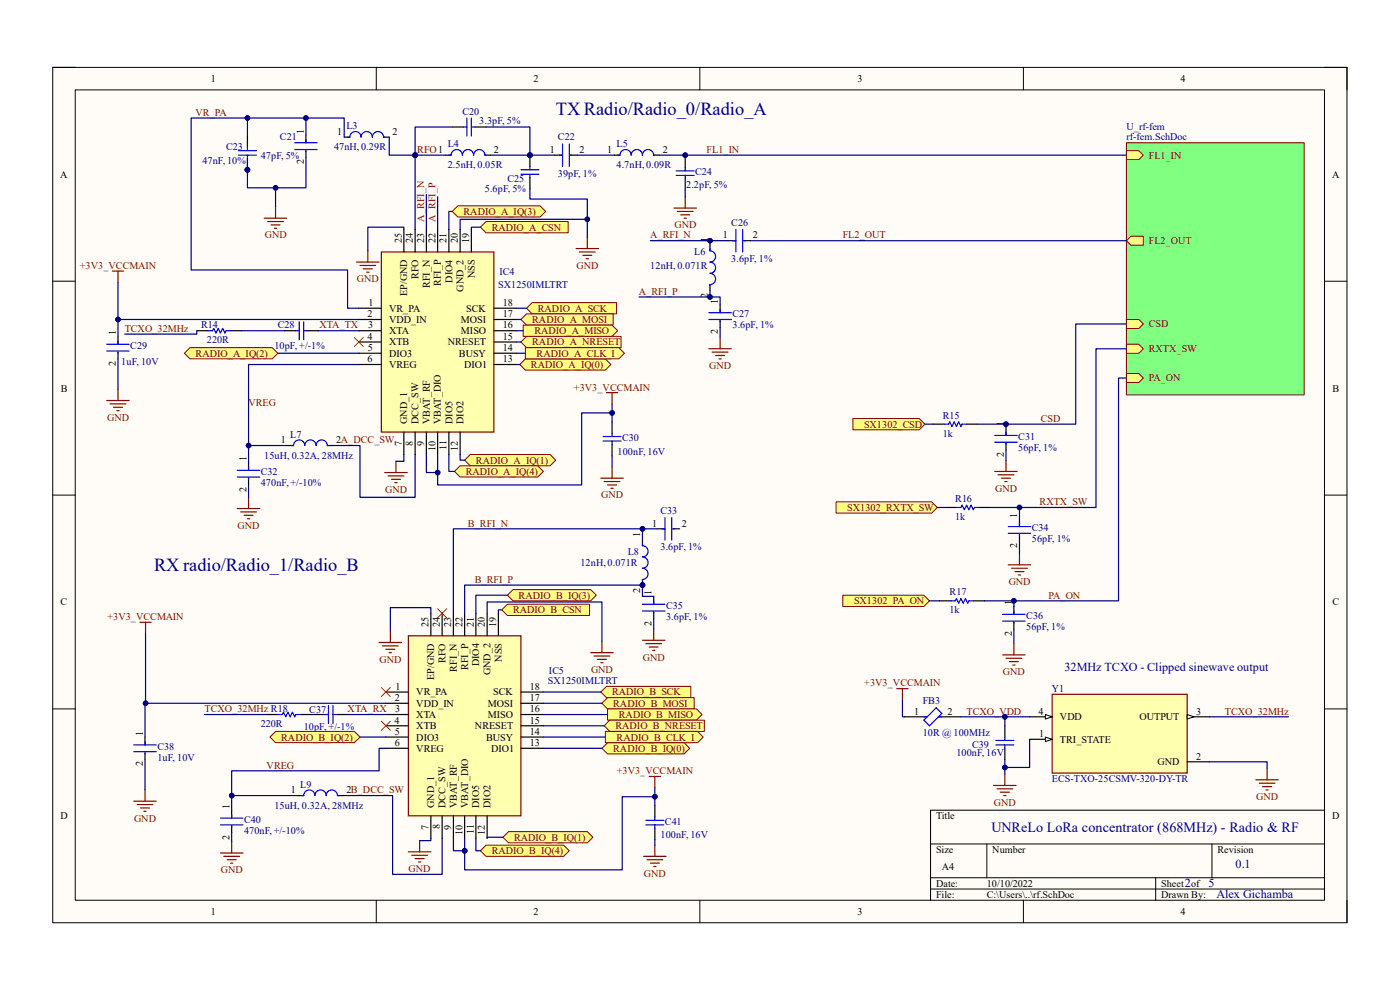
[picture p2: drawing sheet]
<svg xmlns="http://www.w3.org/2000/svg" width="297mm" height="210mm" viewBox="0 0 297 210" stroke-linecap="round" stroke-linejoin="round" font-family="sans-serif">
<path d="M11.2 14.3h274.6v181.4h-274.6z" fill-rule="evenodd" fill="#fffcf8"/>
<path d="M11.2 14.3h274.6v181.4h-274.6z" fill="none" stroke="#000" stroke-width=".21"/>
<path d="M16 19.1h265v171.9h-265z" fill-rule="evenodd" fill="#fffcf8"/>
<g fill="none" stroke="#000" stroke-width=".21">
<path d="M11.2 14.3h4.8M16 19.1h265v171.9h-265zM79.8 14.3v4.8M148.5 14.3v4.8M217.1 14.3v4.8M281 14.3h4.8v4.8M11.2 59.7h4.8M281 59.7h4.8M11.2 105h4.8M281 105h4.8M11.2 150.4h4.8M281 150.4h4.8"/>
<path d="M197.4 179h83.6M209.4 179v7.2M257.1 179v7.2M281 171.9h-83.6v19.1M79.8 191v4.7M148.5 191v4.7M197.4 186.2h83.6M197.4 188.6h83.6M217.1 191v4.7M245.2 186.2v4.8M285.8 191v4.7"/>
</g>
<path d="M80.9 53.5h23.9v38.2h-23.9z" fill-rule="evenodd" fill="#ffffb0"/>
<path d="M80.9 53.5h23.9v38.2h-23.9z" fill="none" stroke="#800000" stroke-width=".25"/>
<g fill="none" stroke="#000" stroke-width=".25">
<path d="M85.7 48.7v4.7M88.1 48.7v4.8M90.5 48.7v4.8M92.8 48.7v4.8M95.2 48.7v4.8M97.6 48.7v4.8M100 48.7v4.8M76.1 65.4h4.8M76.1 67.8h4.8M76.1 70.2h4.8M76.1 72.5h4.8M76.1 74.9h4.8"/>
<path d="M76.1 77.3h4.8M104.8 65.4h4.8M104.8 67.8h4.8M104.8 70.2h4.8M104.8 72.5h4.8M104.8 74.9h4.8M104.8 77.3h4.8M85.7 91.7v4.7M88.1 91.7v4.7M90.5 91.7v4.7M92.8 91.7v4.7M95.2 91.7v4.7"/>
<path d="M97.6 91.7v4.7"/>
</g>
<path d="M86.6 134.9h23.9v38.2h-23.9z" fill-rule="evenodd" fill="#ffffb0"/>
<g fill="none" stroke="#800000" stroke-width=".25">
<path d="M23.8 57.5h2.4M25 57.5v2.4M75.6 55.6h4.8M76.4 56.3h3.3M77.1 57h1.9M77.8 57.7h.5M78 53.2v2.4M122.2 52.7h4.8M122.9 53.5h3.4M123.6 54.2h2M124.4 54.9h.4M124.6 50.3v2.4"/>
<path d="M22.6 85h4.8M23.4 85.7h3.3M24.1 86.4h1.9M24.8 87.1h.5M25 82.6v2.4M29.7 132h2.4M30.9 132v2.4M80.4 136.3h4.8M81.1 137h3.4M81.9 137.7h1.9M82.6 138.5h.5M82.8 133.9v2.4"/>
<path d="M86.6 134.9h23.9v38.2h-23.9zM125.3 138.5h4.8M126 139.2h3.4M126.7 139.9h2M127.7 136.1v2.4M127.5 140.6h.4M28.4 170h4.8M29.1 170.7h3.3M29.8 171.4h1.9M30.5 172.1h.5M30.8 167.6v2.4"/>
</g>
<g fill="none" stroke="#000" stroke-width=".25">
<path d="M25 71.4v1.6M25 74.7v1.4M91.4 130.1v4.8M93.8 130.1v4.8M96.2 130.1v4.8M98.6 130.1v4.8M101 130.1v4.8M103.3 130.1v4.8M105.7 130.1v4.8M30.8 156.4v1.6M30.8 159.7v1.4M81.9 146.8h4.7"/>
<path d="M81.9 149.2h4.7M81.9 151.6h4.7M81.9 154h4.7M81.9 156.4h4.7M81.9 158.7h4.7M110.5 146.8h4.8M110.5 149.2h4.8M110.5 151.6h4.8M110.5 154h4.8M110.5 156.4h4.8M110.5 158.7h4.8M91.4 173.1v4.7"/>
<path d="M93.8 173.1v4.7M96.2 173.1v4.7M98.6 173.1v4.7M101 173.1v4.7M103.3 173.1v4.7"/>
</g>
<path d="M22.6 73h4.8M22.6 74.5h4.8M25 72.3v.7M25 74.7v.2M28.4 158h4.8M28.4 159.5h4.8M30.8 157.3v.7M30.8 159.7v.2" fill="none" stroke="#00f" stroke-width=".25"/>
<path d="M223.2 147.3h28.7v16.7h-28.7z" fill-rule="evenodd" fill="#ffffb0"/>
<path d="M223.2 147.3h28.7v16.7h-28.7z" fill="none" stroke="#800000" stroke-width=".25"/>
<path d="M218.4 152.1h4.8" fill="none" stroke="#000" stroke-width=".25"/>
<path d="M221.8 151.6l1.4 .5-1.4 .4z" fill="#f8fcff"/>
<path d="M221.8 151.6l1.4 .5-1.4 .4z" fill="none" stroke="#000" stroke-width=".21"/>
<path d="M218.4 156.8h4.8" fill="none" stroke="#000" stroke-width=".25"/>
<path d="M221.8 156.4l1.4 .4-1.4 .5z" fill="#f8fcff"/>
<path d="M221.8 156.4l1.4 .4-1.4 .5z" fill="none" stroke="#000" stroke-width=".21"/>
<path d="M251.9 152.1h4.7" fill="none" stroke="#000" stroke-width=".25"/>
<path d="M251.9 151.6l1.4 .5-1.4 .4z" fill="#f8fcff"/>
<path d="M251.9 151.6l1.4 .5-1.4 .4z" fill="none" stroke="#000" stroke-width=".21"/>
<path d="M41.7 70.2h2.4M48.9 70.2h2.4M60.4 70.2h2.4M65.1 70.2h2.4M56.6 151.6h2.3M63.7 151.6h2.4M66.6 151.6h2.4M71.4 151.6h2.3M213.2 154v2.4M213.2 158.7v2.4M251.9 161.6h4.7" fill="none" stroke="#000" stroke-width=".25"/>
<path d="M190.3 146.1h2.3M191.5 146.1v2.4M210.8 166.6h4.8M211.5 167.3h3.4M212.2 168.1h1.9M212.9 168.8h.5M213.2 164.2v2.4M266.4 165.4h4.8M267.1 166.1h3.4M267.9 166.9h1.9M268.6 167.6h.4M268.8 163v2.4" fill="none" stroke="#800000" stroke-width=".25"/>
<g fill="none" stroke="#00f" stroke-width=".25">
<path d="M44.1 70.2h1l.2-.5 .5 .9 .5-.9 .5 .9 .4-.9 .5 .9 .3-.4h.9M62.8 70.2h.7M63.5 68.3v3.8M64.4 70.2h.7M64.4 68.3v3.8M58.9 151.6h1l.2-.5 .5 1 .5-1 .5 1 .4-1 .5 1 .3-.5h.9M69 151.6h.7M69.7 149.7v3.8M70.6 151.6h.8M70.6 149.7v3.8M211.3 157.1h3.8M211.3 158h3.8"/>
<path d="M213.2 156.4v.7M213.2 158v.7"/>
</g>
<path d="M75.2 71.6l1.9 1.9M77.1 71.6l-1.9 1.9M80.9 153l1.9 1.9M80.9 145.8l1.9 2M82.8 153l-1.9 1.9M82.8 145.8l-1.9 2" fill="none" stroke="#f00" stroke-width=".21"/>
<path d="M111.5 76.1h16.9l1.2 1.2-1.2 1.2h-16.9l-1.2-1.2z" fill-rule="evenodd" fill="#ffff80"/>
<path d="M111.5 76.1h16.9l1.2 1.2-1.2 1.2h-16.9l-1.2-1.2z" fill="none" stroke="#800000" stroke-width=".21"/>
<path d="M99.8 96.4h16.9l1.2 1.2-1.2 1.2h-16.9l-1.2-1.2z" fill-rule="evenodd" fill="#ffff80"/>
<path d="M99.8 96.4h16.9l1.2 1.2-1.2 1.2h-16.9l-1.2-1.2z" fill="none" stroke="#800000" stroke-width=".21"/>
<path d="M96.4 100l1.2-1.2h16.5l1.2 1.2-1.2 1.2h-16.5z" fill-rule="evenodd" fill="#ffff80"/>
<path d="M96.4 100l1.2-1.2h16.5l1.2 1.2-1.2 1.2h-16.5z" fill="none" stroke="#800000" stroke-width=".21"/>
<path d="M95.9 44.9l1.2-1.2h17.5l1.2 1.2-1.2 1.1h-17.5z" fill-rule="evenodd" fill="#ffff80"/>
<path d="M95.9 44.9l1.2-1.2h17.5l1.2 1.2-1.2 1.1h-17.5z" fill="none" stroke="#800000" stroke-width=".21"/>
<path d="M40.3 73.7h17.4l1.2 1.2-1.2 1.2h-17.4l-1.2-1.2z" fill-rule="evenodd" fill="#ffff80"/>
<path d="M40.3 73.7h17.4l1.2 1.2-1.2 1.2h-17.4l-1.2-1.2z" fill="none" stroke="#800000" stroke-width=".21"/>
<path d="M58.5 155.2h16.7l1.2 1.2-1.2 1.1h-16.7l-1.2-1.1z" fill-rule="evenodd" fill="#ffff80"/>
<path d="M58.5 155.2h16.7l1.2 1.2-1.2 1.1h-16.7l-1.2-1.1z" fill="none" stroke="#800000" stroke-width=".21"/>
<path d="M103.1 179.3h16.5l1.2 1.2-1.2 1.2h-16.5l-1.2-1.2z" fill-rule="evenodd" fill="#ffff80"/>
<path d="M103.1 179.3h16.5l1.2 1.2-1.2 1.2h-16.5l-1.2-1.2z" fill="none" stroke="#800000" stroke-width=".21"/>
<path d="M106.7 177.6l1.2-1.2h16.7l1.2 1.2-1.2 1.2h-16.7z" fill-rule="evenodd" fill="#ffff80"/>
<path d="M106.7 177.6l1.2-1.2h16.7l1.2 1.2-1.2 1.2h-16.7z" fill="none" stroke="#800000" stroke-width=".21"/>
<path d="M127.7 158.7l1.2-1.2h16.2l1.2 1.2-1.2 1.2h-16.2z" fill-rule="evenodd" fill="#ffff80"/>
<path d="M127.7 158.7l1.2-1.2h16.2l1.2 1.2-1.2 1.2h-16.2z" fill="none" stroke="#800000" stroke-width=".21"/>
<path d="M107.6 126.3l1.2-1.2h16.5l1.2 1.2-1.2 1.2h-16.5z" fill-rule="evenodd" fill="#ffff80"/>
<path d="M107.6 126.3l1.2-1.2h16.5l1.2 1.2-1.2 1.2h-16.5z" fill="none" stroke="#800000" stroke-width=".21"/>
<path d="M84 97.9v2.3M81.6 100.2h4.8M82.3 101h3.4M83.1 101.7h1.9M83.8 102.4h.4" fill="none" stroke="#800000" stroke-width=".25"/>
<path d="M111.7 65.4l1.2-1.2h17.9v2.4h-17.9z" fill-rule="evenodd" fill="#ffff80"/>
<path d="M111.7 65.4l1.2-1.2h17.9v2.4h-17.9z" fill="none" stroke="#800000" stroke-width=".21"/>
<path d="M111.7 66.6h18.4v2.4h-18.4l-1.2-1.2z" fill-rule="evenodd" fill="#ffff80"/>
<path d="M111.7 66.6h18.4v2.4h-18.4l-1.2-1.2z" fill="none" stroke="#800000" stroke-width=".21"/>
<path d="M111 69h18.9l1.1 1.2-1.1 1.2h-18.9z" fill-rule="evenodd" fill="#ffff80"/>
<path d="M111 69h18.9l1.1 1.2-1.1 1.2h-18.9z" fill="none" stroke="#800000" stroke-width=".21"/>
<path d="M110.5 72.5l1.2-1.1h20.1v2.3h-20.1z" fill-rule="evenodd" fill="#ffff80"/>
<path d="M110.5 72.5l1.2-1.1h20.1v2.3h-20.1z" fill="none" stroke="#800000" stroke-width=".21"/>
<path d="M101.9 48.2l1.2-1.2h17.4v2.4h-17.4z" fill-rule="evenodd" fill="#ffff80"/>
<path d="M101.9 48.2l1.2-1.2h17.4v2.4h-17.4z" fill="none" stroke="#800000" stroke-width=".21"/>
<path d="M52.7 98.1v1.7M61.1 94.5h1.2M69.4 94.5h1.2M52.7 101.4v1.5M49.1 171.9v1.6M49.1 175.2v1.5M63.2 168.8h1.2M71.6 168.8h1.2" fill="none" stroke="#000" stroke-width=".25"/>
<path d="M50.3 99.8h4.8M52.7 99.1v.7M61.8 94.5h.5a1.2 1.2 0 0 1 1.2-1.2 1.2 1.2 0 0 1 1.2 1.2 1.19 1.19 0 0 1 .8-1.1 1.19 1.19 0 0 1 1.3 .4l.3 .7a1.19 1.19 0 0 1 .8-1.1 1.19 1.19 0 0 1 1.3 .4l.2 .7h.3M50.3 101.2h4.8M52.7 101.4v.3M46.8 173.5h4.7M46.8 175h4.7M49.1 172.8v.7M49.1 175.2v.3M63.9 168.8h.5a1.2 1.2 0 0 1 1.2-1.2 1.2 1.2 0 0 1 1.2 1.2 1.19 1.19 0 0 1 .8-1.2 1.19 1.19 0 0 1 1.4 .5l.2 .7a1.19 1.19 0 0 1 .8-1.2 1.19 1.19 0 0 1 1.4 .5l.2 .7h.2" fill="none" stroke="#00f" stroke-width=".25"/>
<g fill="none" stroke="#800000" stroke-width=".25">
<path d="M50.3 107.9h4.8M51.1 108.6h3.3M51.8 109.3h1.9M52.5 110h.5M52.7 105.5v2.4M49.1 178.6v2.4M89 178.3v2.4M46.8 181h4.7M47.5 181.7h3.3M48.2 182.4h1.9M48.9 183.1h.5M86.6 180.7h4.8"/>
<path d="M87.4 181.4h3.3M88.1 182.1h1.9M88.8 182.9h.5"/>
</g>
<path d="M107.6 128.2h17.5v2.4h-17.5l-1.1-1.2z" fill-rule="evenodd" fill="#ffff80"/>
<path d="M107.6 128.2h17.5v2.4h-17.5l-1.1-1.2z" fill="none" stroke="#800000" stroke-width=".21"/>
<path d="M127.5 146.8l1.2-1.2h17.9v2.4h-17.9z" fill-rule="evenodd" fill="#ffff80"/>
<path d="M127.5 146.8l1.2-1.2h17.9v2.4h-17.9z" fill="none" stroke="#800000" stroke-width=".21"/>
<path d="M128.9 148h18.4v2.4h-18.4l-1.2-1.2z" fill-rule="evenodd" fill="#ffff80"/>
<path d="M128.9 148h18.4v2.4h-18.4l-1.2-1.2z" fill="none" stroke="#800000" stroke-width=".21"/>
<path d="M128.9 150.4h18.9l1.1 1.2-1.1 1.2h-18.9z" fill-rule="evenodd" fill="#ffff80"/>
<path d="M128.9 150.4h18.9l1.1 1.2-1.1 1.2h-18.9z" fill="none" stroke="#800000" stroke-width=".21"/>
<path d="M128.2 154l1.2-1.2h20v2.4h-20z" fill-rule="evenodd" fill="#ffff80"/>
<path d="M128.2 154l1.2-1.2h20v2.4h-20z" fill="none" stroke="#800000" stroke-width=".21"/>
<g fill="none" stroke="#800000" stroke-width=".25">
<path d="M56.1 46.3h4.7M56.8 47h3.3M57.5 47.7h1.9M58.2 48.4h.5M58.5 43.9v2.4M128.7 83.3h2.3M129.9 83.3v2.4M129.9 99.1v2.3M127.5 101.4h4.7M128.2 102.2h3.3M128.9 102.9h1.9M129.6 103.6h.5"/>
<path d="M137.7 164.7h2.4M138.9 164.7v2.4M138.9 179.3v2.4M136.5 181.7h4.8M137.3 182.4h3.3M138 183.1h1.9M138.7 183.8h.5"/>
</g>
<path d="M94.5 32.9h1.2M95.9 26.9h2.4M100.7 26.9h2.4M102.9 32.9h1.2M129.9 89.5v2.4M129.9 94.3v2.4M138.9 170.9v2.4M138.9 175.7v2.4" fill="none" stroke="#000" stroke-width=".25"/>
<g fill="none" stroke="#00f" stroke-width=".25">
<path d="M98.1 32.9a1.2 1.2 0 0 1 1.2-1.2 1.2 1.2 0 0 1 1.2 1.2M98.1 32.9a1.2 1.2 0 0 0-1.2-1.2 1.2 1.2 0 0 0-1.2 1.2h-.5M98.3 26.9h.7M99 25v3.9M100 25v3.9M100 26.9h.7M100.5 32.9a1.2 1.2 0 0 1 1.2-1.2 1.2 1.2 0 0 1 1.2 1.2h.2M127.9 92.6h3.9M127.9 93.6h3.9M129.9 91.9v.7M129.9 93.6v.7M137 174h3.8"/>
<path d="M137 175h3.8M138.9 173.3v.7M138.9 175v.7"/>
</g>
<path d="M92.8 129.1l2 1.9M94.8 129.1l-2 1.9" fill="none" stroke="#f00" stroke-width=".21"/>
<circle cx="112.4" cy="32.9" r=".48" fill="#000080"/>
<circle cx="112.4" cy="32.9" r=".48" fill="none" stroke="#000080" stroke-width=".21"/>
<path d="M112.4 32.9v2.4M112.4 37.7v2.4" fill="none" stroke="#000" stroke-width=".25"/>
<circle cx="112.4" cy="32.9" r=".48" fill="#000080"/>
<circle cx="112.4" cy="32.9" r=".48" fill="none" stroke="#000080" stroke-width=".21"/>
<path d="M110.5 36h3.8M110.5 37h3.8M112.4 35.3v.7M112.4 37v.7" fill="none" stroke="#00f" stroke-width=".25"/>
<path d="M143 44.1h4.8M143.7 44.9h3.3M144.4 45.6h1.9M145.1 46.3h.5M145.4 41.8v2.3" fill="none" stroke="#800000" stroke-width=".25"/>
<circle cx="136.3" cy="124.1" r=".48" fill="#000080"/>
<circle cx="136.3" cy="124.1" r=".48" fill="none" stroke="#000080" stroke-width=".21"/>
<path d="M136.3 114.6v1.2M136.3 122.9v1.2" fill="none" stroke="#000" stroke-width=".25"/>
<circle cx="136.3" cy="124.1" r=".48" fill="#000080"/>
<circle cx="136.3" cy="124.1" r=".48" fill="none" stroke="#000080" stroke-width=".21"/>
<path d="M150.6 52.7v.5a1.19 1.19 0 0 1 1.2 1.2 1.19 1.19 0 0 1-1.2 1.2 1.19 1.19 0 0 1 1.2 1.2 1.19 1.19 0 0 1-1.2 1.2 1.19 1.19 0 0 1 1.2 1.2 1.19 1.19 0 0 1-1.2 1.2v.2M136.3 115.3v.5a1.2 1.2 0 0 1 1.2 1.2 1.2 1.2 0 0 1-1.2 1.2 1.19 1.19 0 0 1 1.2 1.2 1.19 1.19 0 0 1-1.2 1.1 1.19 1.19 0 0 1 1.2 1.2 1.19 1.19 0 0 1-1.2 1.2v.3" fill="none" stroke="#00f" stroke-width=".25"/>
<path d="M150.4 74h4.8M151.1 74.7h3.3M151.8 75.4h1.9M152.5 76.1h.5M152.8 71.6v2.4M136.3 135.8h4.8M137 136.5h3.4M137.7 137.3h1.9M138.4 138h.5M138.7 133.4v2.4" fill="none" stroke="#800000" stroke-width=".25"/>
<path d="M150.6 52v1.2M150.6 60.4v1.2" fill="none" stroke="#000" stroke-width=".25"/>
<path d="M239 30.3h37.7v53.5h-37.7z" fill-rule="evenodd" fill="#80ff80"/>
<path d="M239 30.3h37.7v53.5h-37.7z" fill="none" stroke="#800000" stroke-width=".21"/>
<path d="M239 67.8h2.6l.9 .9-.9 1h-2.6z" fill-rule="evenodd" fill="#ffff80"/>
<path d="M239 67.8h2.6l.9 .9-.9 1h-2.6z" fill="none" stroke="#800000" stroke-width=".21"/>
<path d="M239 79.2h2.6l.9 1-.9 1h-2.6z" fill-rule="evenodd" fill="#ffff80"/>
<path d="M239 79.2h2.6l.9 1-.9 1h-2.6z" fill="none" stroke="#800000" stroke-width=".21"/>
<path d="M239 73h2.6l.9 1-.9 .9h-2.6z" fill-rule="evenodd" fill="#ffff80"/>
<path d="M239 73h2.6l.9 1-.9 .9h-2.6z" fill="none" stroke="#800000" stroke-width=".21"/>
<path d="M239 32h2.6l.9 .9-.9 1h-2.6z" fill-rule="evenodd" fill="#ffff80"/>
<path d="M239 32h2.6l.9 .9-.9 1h-2.6z" fill="none" stroke="#800000" stroke-width=".21"/>
<path d="M239.9 50.1h2.6v1.9h-2.6l-.9-.9z" fill-rule="evenodd" fill="#ffff80"/>
<path d="M239.9 50.1h2.6v1.9h-2.6l-.9-.9z" fill="none" stroke="#800000" stroke-width=".21"/>
<path d="M197.9 90h2.4M205.1 90h2.4M213.4 90.7v1.7M213.4 94v1.5M200.5 107.7h2.4M207.7 107.7h2.4M216.3 110v1.7M216.3 113.4v1.4M199.3 127.5h2.4M206.5 127.5h2.4M215.1 128.7v1.6M215.1 132v1.4" fill="none" stroke="#000" stroke-width=".25"/>
<g fill="none" stroke="#00f" stroke-width=".25">
<path d="M200.3 90h.9l.3-.5 .5 1 .4-1 .5 1 .5-1 .5 1 .2-.5h1M211 92.4h4.8M211 93.8h4.8M213.4 91.7v.7M213.4 94v.3M202.9 107.7h1l.2-.5 .5 .9 .5-.9 .4 .9 .5-.9 .5 .9 .2-.4h1M213.9 111.7h4.8M213.9 113.1h4.8M216.3 111v.7M216.3 113.4v.2M201.7 127.5h1l.2-.5 .5 .9 .5-.9 .4 .9 .5-.9 .5 .9 .2-.4h1M212.7 130.3h4.8"/>
<path d="M212.7 131.8h4.8M215.1 129.6v.7M215.1 132v.2"/>
</g>
<g fill="none" stroke="#800000" stroke-width=".25">
<path d="M213.4 97.6v2.4M211 100h4.8M211.8 100.7h3.3M212.5 101.4h1.9M213.2 102.2h.5M213.9 119.8h4.8M216.3 117.4v2.4M212.7 138.9h4.8M213.4 139.6h3.4M214.6 120.5h3.4M215.1 136.5v2.4M215.3 121.3h1.9"/>
<path d="M216 122h.5M214.1 140.4h1.9M214.9 141.1h.4"/>
</g>
<path d="M180.9 88.8h14.1l1.2 1.2-1.2 1.2h-14.1z" fill-rule="evenodd" fill="#ffff80"/>
<path d="M180.9 88.8h14.1l1.2 1.2-1.2 1.2h-14.1z" fill="none" stroke="#800000" stroke-width=".21"/>
<path d="M177.4 106.5h20.3l1.2 1.2-1.2 1.1h-20.3z" fill-rule="evenodd" fill="#ffff80"/>
<path d="M177.4 106.5h20.3l1.2 1.2-1.2 1.1h-20.3z" fill="none" stroke="#800000" stroke-width=".21"/>
<path d="M178.8 126.3h17.2l1.2 1.2-1.2 1.2h-17.2z" fill-rule="evenodd" fill="#ffff80"/>
<path d="M178.8 126.3h17.2l1.2 1.2-1.2 1.2h-17.2z" fill="none" stroke="#800000" stroke-width=".21"/>
<circle cx="52.5" cy="36" r=".48" fill="#000080"/>
<circle cx="52.5" cy="36" r=".48" fill="none" stroke="#000080" stroke-width=".21"/>
<path d="M52.5 28.9v2.3M52.5 33.6v2.4" fill="none" stroke="#000" stroke-width=".25"/>
<circle cx="52.5" cy="36" r=".48" fill="#000080"/>
<circle cx="52.5" cy="36" r=".48" fill="none" stroke="#000080" stroke-width=".21"/>
<g fill="none" stroke="#00f" stroke-width=".25">
<path d="M50.6 32.9h3.8M50.6 32h3.8M52.5 31.2v.8M52.5 32.9v.7M62.5 30.3h4.8M62.5 31.7h4.8M64.9 29.6v.7M64.9 32v.2M118.6 32.9h.7M119.3 30.5v4.8M120.8 30.5v4.8M121 32.9h.3"/>
<path d="M155.4 51.1h.7M156.1 48.7v4.8M157.5 48.7v4.8M157.8 51.1h.2M150.4 66.3h4.8M150.4 67.8h4.8M152.8 65.6v.7M152.8 68v.3M140.4 112.2h.7M141.1 109.8v4.8M142.5 109.8v4.8M142.7 112.2h.3"/>
<path d="M136.3 128.2h4.8M136.3 129.6h4.8M138.7 127.5v.7M138.7 129.9v.2"/>
</g>
<path d="M64.9 28.6v1.7M64.9 32v1.4M117.7 32.9h1.6M121 32.9h1.4M154.4 51.1h1.7M157.8 51.1h1.4M152.8 64.7v1.6M152.8 68v1.4M139.4 112.2h1.7M142.7 112.2h1.5M138.7 126.5v1.7M138.7 129.9v1.4" fill="none" stroke="#000" stroke-width=".25"/>
<path d="M128.4 155.2h19.6l1.2 1.2-1.2 1.1h-19.6z" fill-rule="evenodd" fill="#ffff80"/>
<path d="M128.4 155.2h19.6l1.2 1.2-1.2 1.1h-19.6z" fill="none" stroke="#800000" stroke-width=".21"/>
<path d="M111.5 73.7h19.8l1.2 1.2-1.2 1.2h-19.8z" fill-rule="evenodd" fill="#ffff80"/>
<path d="M111.5 73.7h19.8l1.2 1.2-1.2 1.2h-19.8z" fill="none" stroke="#800000" stroke-width=".21"/>
<path d="M73 29.1h1.2M81.4 29.1h1.2M145.4 33.2v2.3M145.4 37.9v2.4M191.9 152.1h4.8M199.1 152.1h4.8" fill="none" stroke="#000" stroke-width=".25"/>
<path d="M73.7 29.1h.5a1.2 1.2 0 0 1 1.2-1.2 1.2 1.2 0 0 1 1.2 1.2 1.19 1.19 0 0 1 .8-1.1 1.19 1.19 0 0 1 1.4 .4l.2 .7a1.2 1.2 0 0 1 1.2-1.2 1.2 1.2 0 0 1 1.2 1.2h.2M143.5 36.3h3.8M143.5 37.2h3.8M145.4 35.5v.8M145.4 37.2v.7M196 152.1h.7M198.6 150.1l1.2 1.2-2.6 2.7-1.2-1.2zM199.1 152.1h.7" fill="none" stroke="#00f" stroke-width=".25"/>
<path d="M97.6 48.7v-2.2h27v3.8M103.3 130.1v-2.4h24.4v8.4" fill="none" stroke="#000080" stroke-width=".25"/>
<circle cx="124.6" cy="46.5" r=".48" fill="#000080"/>
<circle cx="124.6" cy="46.5" r=".48" fill="none" stroke="#000080" stroke-width=".21"/>
<path d="M85.7 48.7v-.5h-7.7v5M25 76.1v6.5M51.3 70.2h9.1M67.5 70.2h8.6M30.9 149.2h51M43.4 151.6h13.2M66.1 151.6h.5M73.7 151.6h8.2M191.5 148.5v3.6h.4M256.6 152.1h16.7M30.8 161.1v6.5M256.6 161.6h12.2v1.4" fill="none" stroke="#000080" stroke-width=".25"/>
<circle cx="30.9" cy="149.2" r=".48" fill="#000080"/>
<circle cx="30.9" cy="149.2" r=".48" fill="none" stroke="#000080" stroke-width=".21"/>
<path d="M218.4 156.8v6h-5.2v1.4" fill="none" stroke="#000080" stroke-width=".25"/>
<circle cx="213.2" cy="162.8" r=".48" fill="#000080"/>
<circle cx="213.2" cy="162.8" r=".48" fill="none" stroke="#000080" stroke-width=".21"/>
<path d="M213.2 161.1v1.7" fill="none" stroke="#000080" stroke-width=".25"/>
<circle cx="213.2" cy="162.8" r=".48" fill="#000080"/>
<circle cx="213.2" cy="162.8" r=".48" fill="none" stroke="#000080" stroke-width=".21"/>
<g fill="none" stroke="#000080" stroke-width=".25">
<path d="M95.9 44.9h-.7v3.8M101.9 48.2h-1.9v.5M58.9 74.9h17.2M109.6 65.4h2.1M109.6 67.8h.9M109.6 70.2h1.4M109.6 72.5h.9M109.6 74.9h1.9M109.6 77.3h.7M61.1 94.5h-8.4v3.6M85.7 96.4v1.5h-1.7M95.2 96.4v3.6h1.2"/>
<path d="M97.6 96.4v1.2h1M91.4 130.1v-1.2h-8.6v5M107.6 126.3h-6.6v3.8M115.3 158.7h12.4M101 177.8v2.7h.9M106.7 177.6h-3.4v.2"/>
</g>
<circle cx="52.7" cy="94.5" r=".48" fill="#000080"/>
<circle cx="52.7" cy="94.5" r=".48" fill="none" stroke="#000080" stroke-width=".21"/>
<path d="M63.2 168.8h-14.1v3.1" fill="none" stroke="#000080" stroke-width=".25"/>
<circle cx="49.1" cy="168.8" r=".48" fill="#000080"/>
<circle cx="49.1" cy="168.8" r=".48" fill="none" stroke="#000080" stroke-width=".21"/>
<path d="M106.5 129.4h-.8v.7M115.3 146.8h12.2M115.3 149.2h12.4M115.3 151.6h13.6M115.3 154h12.9M115.3 156.4h13.1M49.1 176.7v1.9M72.8 168.8h10.5v16.7h10.5v-7.7M91.4 177.8v.5h-2.4M98.6 177.8v2.7M138.9 178.1v1.2" fill="none" stroke="#000080" stroke-width=".25"/>
<circle cx="98.6" cy="180.5" r=".48" fill="#000080"/>
<circle cx="98.6" cy="180.5" r=".48" fill="none" stroke="#000080" stroke-width=".21"/>
<path d="M96.2 177.8v2.7h2.4" fill="none" stroke="#000080" stroke-width=".25"/>
<circle cx="98.6" cy="180.5" r=".48" fill="#000080"/>
<circle cx="98.6" cy="180.5" r=".48" fill="none" stroke="#000080" stroke-width=".21"/>
<path d="M129.9 96.7v2.4M138.9 169h-6.9v15.5h-33.4v-4" fill="none" stroke="#000080" stroke-width=".25"/>
<circle cx="98.6" cy="180.5" r=".48" fill="#000080"/>
<circle cx="98.6" cy="180.5" r=".48" fill="none" stroke="#000080" stroke-width=".21"/>
<circle cx="138.9" cy="169" r=".48" fill="#000080"/>
<circle cx="138.9" cy="169" r=".48" fill="none" stroke="#000080" stroke-width=".21"/>
<path d="M90.5 96.4v3.8h2.3v-3.8" fill="none" stroke="#000080" stroke-width=".25"/>
<circle cx="92.8" cy="100.2" r=".48" fill="#000080"/>
<circle cx="92.8" cy="100.2" r=".48" fill="none" stroke="#000080" stroke-width=".21"/>
<path d="M129.9 87.6h-6.5v15.3h-30.6v-2.7" fill="none" stroke="#000080" stroke-width=".25"/>
<circle cx="92.8" cy="100.2" r=".48" fill="#000080"/>
<circle cx="92.8" cy="100.2" r=".48" fill="none" stroke="#000080" stroke-width=".21"/>
<circle cx="129.8" cy="87.6" r=".48" fill="#000080"/>
<circle cx="129.8" cy="87.6" r=".48" fill="none" stroke="#000080" stroke-width=".21"/>
<path d="M76.1 77.3h-23.4v17.2" fill="none" stroke="#000080" stroke-width=".25"/>
<circle cx="52.7" cy="94.5" r=".48" fill="#000080"/>
<circle cx="52.7" cy="94.5" r=".48" fill="none" stroke="#000080" stroke-width=".21"/>
<path d="M81.9 158.7h-1.5v4.8h-31.3v5.3" fill="none" stroke="#000080" stroke-width=".25"/>
<circle cx="49.1" cy="168.8" r=".48" fill="#000080"/>
<circle cx="49.1" cy="168.8" r=".48" fill="none" stroke="#000080" stroke-width=".21"/>
<path d="M129.9 85.7v3.8" fill="none" stroke="#000080" stroke-width=".25"/>
<circle cx="129.8" cy="87.6" r=".48" fill="#000080"/>
<circle cx="129.8" cy="87.6" r=".48" fill="none" stroke="#000080" stroke-width=".21"/>
<path d="M30.9 134.4l-.1 22" fill="none" stroke="#000080" stroke-width=".25"/>
<circle cx="30.9" cy="149.2" r=".48" fill="#000080"/>
<circle cx="30.9" cy="149.2" r=".48" fill="none" stroke="#000080" stroke-width=".21"/>
<path d="M138.9 167.1v3.8" fill="none" stroke="#000080" stroke-width=".25"/>
<circle cx="138.9" cy="169" r=".48" fill="#000080"/>
<circle cx="138.9" cy="169" r=".48" fill="none" stroke="#000080" stroke-width=".21"/>
<path d="M112.4 40.1v2.1h12.2v4.3M76.4 156.4h5.5" fill="none" stroke="#000080" stroke-width=".25"/>
<circle cx="124.6" cy="46.5" r=".48" fill="#000080"/>
<circle cx="124.6" cy="46.5" r=".48" fill="none" stroke="#000080" stroke-width=".21"/>
<path d="M122.4 32.9h7.9M138 51.1h16.4M152.8 69.4v2.2M138.7 131.3v2.1" fill="none" stroke="#000080" stroke-width=".25"/>
<circle cx="150.6" cy="51.1" r=".48" fill="#000080"/>
<circle cx="150.6" cy="51.1" r=".48" fill="none" stroke="#000080" stroke-width=".21"/>
<path d="M150.6 51.1v.9" fill="none" stroke="#000080" stroke-width=".25"/>
<circle cx="150.6" cy="51.1" r=".48" fill="#000080"/>
<circle cx="150.6" cy="51.1" r=".48" fill="none" stroke="#000080" stroke-width=".21"/>
<path d="M90.5 41.3v7.4M92.8 41.8v6.9M136.3 124.1v2.4h2.4" fill="none" stroke="#000080" stroke-width=".25"/>
<circle cx="136.3" cy="124.1" r=".48" fill="#000080"/>
<circle cx="136.3" cy="124.1" r=".48" fill="none" stroke="#000080" stroke-width=".21"/>
<path d="M136.3 124.1h-37.7v6" fill="none" stroke="#000080" stroke-width=".25"/>
<circle cx="136.3" cy="124.1" r=".48" fill="#000080"/>
<circle cx="136.3" cy="124.1" r=".48" fill="none" stroke="#000080" stroke-width=".21"/>
<path d="M136.3 112.2h-40.1v17.9" fill="none" stroke="#000080" stroke-width=".25"/>
<circle cx="136.3" cy="112.2" r=".48" fill="#000080"/>
<circle cx="136.3" cy="112.2" r=".48" fill="none" stroke="#000080" stroke-width=".21"/>
<path d="M139.4 112.2h-3.1v2.4" fill="none" stroke="#000080" stroke-width=".25"/>
<circle cx="136.3" cy="112.2" r=".48" fill="#000080"/>
<circle cx="136.3" cy="112.2" r=".48" fill="none" stroke="#000080" stroke-width=".21"/>
<path d="M52.5 25v3.9M52.7 102.9v2.6" fill="none" stroke="#000080" stroke-width=".25"/>
<circle cx="52.5" cy="25" r=".48" fill="#000080"/>
<circle cx="52.5" cy="25" r=".48" fill="none" stroke="#000080" stroke-width=".21"/>
<path d="M95.9 26.9h-7.8v6" fill="none" stroke="#000080" stroke-width=".25"/>
<circle cx="88.1" cy="32.9" r=".48" fill="#000080"/>
<circle cx="88.1" cy="32.9" r=".48" fill="none" stroke="#000080" stroke-width=".21"/>
<path d="M103.1 26.9h9.3v6h5.3" fill="none" stroke="#000080" stroke-width=".25"/>
<circle cx="112.4" cy="32.9" r=".48" fill="#000080"/>
<circle cx="112.4" cy="32.9" r=".48" fill="none" stroke="#000080" stroke-width=".21"/>
<path d="M104.1 32.9h8.3" fill="none" stroke="#000080" stroke-width=".25"/>
<circle cx="112.4" cy="32.9" r=".48" fill="#000080"/>
<circle cx="112.4" cy="32.9" r=".48" fill="none" stroke="#000080" stroke-width=".21"/>
<path d="M88.1 32.9v15.8" fill="none" stroke="#000080" stroke-width=".25"/>
<circle cx="88.1" cy="32.9" r=".48" fill="#000080"/>
<circle cx="88.1" cy="32.9" r=".48" fill="none" stroke="#000080" stroke-width=".21"/>
<path d="M88.1 32.9h6.4" fill="none" stroke="#000080" stroke-width=".25"/>
<circle cx="88.1" cy="32.9" r=".48" fill="#000080"/>
<circle cx="88.1" cy="32.9" r=".48" fill="none" stroke="#000080" stroke-width=".21"/>
<path d="M82.6 29.1v3.8h5.5" fill="none" stroke="#000080" stroke-width=".25"/>
<circle cx="88.1" cy="32.9" r=".48" fill="#000080"/>
<circle cx="88.1" cy="32.9" r=".48" fill="none" stroke="#000080" stroke-width=".21"/>
<path d="M58.5 39.8v4.1" fill="none" stroke="#000080" stroke-width=".25"/>
<circle cx="58.5" cy="39.8" r=".48" fill="#000080"/>
<circle cx="58.5" cy="39.8" r=".48" fill="none" stroke="#000080" stroke-width=".21"/>
<path d="M52.5 33.6v2.4" fill="none" stroke="#000080" stroke-width=".25"/>
<circle cx="52.5" cy="36" r=".48" fill="#000080"/>
<circle cx="52.5" cy="36" r=".48" fill="none" stroke="#000080" stroke-width=".21"/>
<path d="M64.9 25v3.6" fill="none" stroke="#000080" stroke-width=".25"/>
<circle cx="64.9" cy="25" r=".48" fill="#000080"/>
<circle cx="64.9" cy="25" r=".48" fill="none" stroke="#000080" stroke-width=".21"/>
<path d="M76.1 67.8h-51.1v3.6M70.6 94.5h5.8v11h11.7v-9.1" fill="none" stroke="#000080" stroke-width=".25"/>
<circle cx="25" cy="67.8" r=".48" fill="#000080"/>
<circle cx="25" cy="67.8" r=".48" fill="none" stroke="#000080" stroke-width=".21"/>
<path d="M25 59.9v7.9" fill="none" stroke="#000080" stroke-width=".25"/>
<circle cx="25" cy="67.8" r=".48" fill="#000080"/>
<circle cx="25" cy="67.8" r=".48" fill="none" stroke="#000080" stroke-width=".21"/>
<path d="M41.7 70.2v.7h-15.2M150.6 63h2.2v1.7" fill="none" stroke="#000080" stroke-width=".25"/>
<circle cx="150.6" cy="63" r=".48" fill="#000080"/>
<circle cx="150.6" cy="63" r=".48" fill="none" stroke="#000080" stroke-width=".21"/>
<path d="M150.6 61.6v1.4h-15" fill="none" stroke="#000080" stroke-width=".25"/>
<circle cx="150.6" cy="63" r=".48" fill="#000080"/>
<circle cx="150.6" cy="63" r=".48" fill="none" stroke="#000080" stroke-width=".21"/>
<path d="M207.5 90h5.9v.7" fill="none" stroke="#000080" stroke-width=".25"/>
<circle cx="213.4" cy="90" r=".48" fill="#000080"/>
<circle cx="213.4" cy="90" r=".48" fill="none" stroke="#000080" stroke-width=".21"/>
<path d="M210.1 107.7h6.2v2.3" fill="none" stroke="#000080" stroke-width=".25"/>
<circle cx="216.3" cy="107.7" r=".48" fill="#000080"/>
<circle cx="216.3" cy="107.7" r=".48" fill="none" stroke="#000080" stroke-width=".21"/>
<path d="M208.9 127.5h6.2v1.2" fill="none" stroke="#000080" stroke-width=".25"/>
<circle cx="215.1" cy="127.5" r=".48" fill="#000080"/>
<circle cx="215.1" cy="127.5" r=".48" fill="none" stroke="#000080" stroke-width=".21"/>
<path d="M239 68.7h-10.8v21.3h-14.8M196.2 90h1.7M213.4 95.5v2.1M198.9 107.7h1.6M216.3 114.8v2.6M197.2 127.5h2.1M215.1 133.4v3.1" fill="none" stroke="#000080" stroke-width=".25"/>
<circle cx="213.4" cy="90" r=".48" fill="#000080"/>
<circle cx="213.4" cy="90" r=".48" fill="none" stroke="#000080" stroke-width=".21"/>
<path d="M239 74h-6.5v33.7h-16.2" fill="none" stroke="#000080" stroke-width=".25"/>
<circle cx="216.3" cy="107.7" r=".48" fill="#000080"/>
<circle cx="216.3" cy="107.7" r=".48" fill="none" stroke="#000080" stroke-width=".21"/>
<path d="M239 80.2h-1.7v47.3h-22.2" fill="none" stroke="#000080" stroke-width=".25"/>
<circle cx="215.1" cy="127.5" r=".48" fill="#000080"/>
<circle cx="215.1" cy="127.5" r=".48" fill="none" stroke="#000080" stroke-width=".21"/>
<path d="M64.9 33.4v6.4h-12.4v-3.8" fill="none" stroke="#000080" stroke-width=".25"/>
<circle cx="52.5" cy="36" r=".48" fill="#000080"/>
<circle cx="52.5" cy="36" r=".48" fill="none" stroke="#000080" stroke-width=".21"/>
<circle cx="58.5" cy="39.8" r=".48" fill="#000080"/>
<circle cx="58.5" cy="39.8" r=".48" fill="none" stroke="#000080" stroke-width=".21"/>
<path d="M73 29.1v-4.1h-32.4v32.3h33.1v8.1h2.4M145.4 40.3v1.5" fill="none" stroke="#000080" stroke-width=".25"/>
<circle cx="64.9" cy="25" r=".48" fill="#000080"/>
<circle cx="64.9" cy="25" r=".48" fill="none" stroke="#000080" stroke-width=".21"/>
<circle cx="52.5" cy="25" r=".48" fill="#000080"/>
<circle cx="52.5" cy="25" r=".48" fill="none" stroke="#000080" stroke-width=".21"/>
<path d="M203.9 152.1h14.5" fill="none" stroke="#000080" stroke-width=".25"/>
<circle cx="213.2" cy="152.1" r=".48" fill="#000080"/>
<circle cx="213.2" cy="152.1" r=".48" fill="none" stroke="#000080" stroke-width=".21"/>
<path d="M213.2 152.1v1.9" fill="none" stroke="#000080" stroke-width=".25"/>
<circle cx="213.2" cy="152.1" r=".48" fill="#000080"/>
<circle cx="213.2" cy="152.1" r=".48" fill="none" stroke="#000080" stroke-width=".21"/>
<path d="M139.9 32.9h5.5v.3" fill="none" stroke="#000080" stroke-width=".25"/>
<circle cx="145.4" cy="32.9" r=".48" fill="#000080"/>
<circle cx="145.4" cy="32.9" r=".48" fill="none" stroke="#000080" stroke-width=".21"/>
<path d="M145.4 32.9h93.6" fill="none" stroke="#000080" stroke-width=".25"/>
<circle cx="145.4" cy="32.9" r=".48" fill="#000080"/>
<circle cx="145.4" cy="32.9" r=".48" fill="none" stroke="#000080" stroke-width=".21"/>
<path d="M159.2 51.1h79.8" fill="none" stroke="#000080" stroke-width=".25"/>
<path d="M130.3 32.9h1.2M138.7 32.9h1.2" fill="none" stroke="#000" stroke-width=".25"/>
<path d="M131 32.9h.5a1.2 1.2 0 0 1 1.2-1.2 1.2 1.2 0 0 1 1.2 1.2 1.19 1.19 0 0 1 .8-1.1 1.19 1.19 0 0 1 1.4 .4l.2 .7a1.19 1.19 0 0 1 .8-1.1 1.19 1.19 0 0 1 1.4 .4l.2 .7h.2" fill="none" stroke="#00f" stroke-width=".25"/>
<g font-size="3.9" fill="#000080">
<text x="117.9" y="24.4">TX Radio/Radio_0/Radio_A</text>
<text x="32.7" y="121.1">RX radio/Radio_1/Radio_B</text>
</g>
<text font-size="3" fill="#000080" x="210.3" y="176.5">UNReLo LoRa concentrator (868MHz) - Radio &amp; RF</text>
<g font-size="2.6" fill="#000080">
<text x="225.8" y="142.4">32MHz TCXO - Clipped sinewave output</text>
<text x="262.1" y="184.2">0.1</text>
<text x="251.4" y="188.3">2</text>
<text x="256.4" y="188.3">5</text>
<text x="258.1" y="190.4">Alex Gichamba</text>
</g>
<g font-size="2.2">
<text x="44.7" y="17.4">1</text>
<text x="113.2" y="17.4">2</text>
<text x="181.9" y="17.4">3</text>
<text x="250.4" y="17.4">4</text>
<text x="64.4" y="28.4" transform="rotate(-90 64.4 28.4)">1</text>
<text x="71.5" y="28.6">1</text>
<text x="83.3" y="28.6">2</text>
<text x="64.4" y="34.8" transform="rotate(-90 64.4 34.8)">2</text>
<text x="104.8" y="32.5">2</text>
<text x="116.6" y="32.5">1</text>
<text x="122.9" y="32.5">2</text>
<text x="128.8" y="32.5">1</text>
<text x="140.6" y="32.5">2</text>
<text x="12.8" y="37.7">A</text>
<text x="282.6" y="37.7">A</text>
<text x="85.2" y="51.5" transform="rotate(-90 85.2 51.5)">25</text>
<text x="87.6" y="51.5" transform="rotate(-90 87.6 51.5)">24</text>
<text x="90" y="51.5" transform="rotate(-90 90 51.5)">23</text>
<text x="92.4" y="51.5" transform="rotate(-90 92.4 51.5)">22</text>
<text x="94.7" y="51.5" transform="rotate(-90 94.7 51.5)">21</text>
<text x="97.2" y="51.5" transform="rotate(-90 97.2 51.5)">20</text>
<text x="99.5" y="51.5" transform="rotate(-90 99.5 51.5)">19</text>
<text x="150.2" y="51.3" transform="rotate(-90 150.2 51.3)">1</text>
<text x="153.4" y="50.6">1</text>
<text x="159.7" y="50.6">2</text>
<text x="88.8" y="59.2" transform="rotate(-90 88.8 59.2)">RFO</text>
<text x="96" y="59.9" transform="rotate(-90 96 59.9)">DIO4</text>
<text x="100.7" y="59" transform="rotate(-90 100.7 59)">NSS</text>
<text x="78.2" y="64.9">1</text>
<text x="86.4" y="62.8" transform="rotate(-90 86.4 62.8)">EP/GND</text>
<text x="91.2" y="61.1" transform="rotate(-90 91.2 61.1)">RFI_N</text>
<text x="93.6" y="60.7" transform="rotate(-90 93.6 60.7)">RFI_P</text>
<text x="98.3" y="61.8" transform="rotate(-90 98.3 61.8)">GND_2</text>
<text x="106.7" y="64.9">18</text>
<text x="150.2" y="63.3" transform="rotate(-90 150.2 63.3)">2</text>
<text x="152.3" y="64.4" transform="rotate(-90 152.3 64.4)">1</text>
<text x="24.6" y="71.1" transform="rotate(-90 24.6 71.1)">1</text>
<text x="78" y="67.3">2</text>
<text x="78.1" y="69.7">3</text>
<text x="82.5" y="66.1">VR_PA</text>
<text x="82.5" y="68.5">VDD_IN</text>
<text x="82.5" y="70.9">XTA</text>
<text x="97.7" y="68.5">MOSI</text>
<text x="97.8" y="70.9">MISO</text>
<text x="98.9" y="66.1">SCK</text>
<text x="106.7" y="67.3">17</text>
<text x="106.7" y="69.7">16</text>
<text x="152.3" y="70.9" transform="rotate(-90 152.3 70.9)">2</text>
<text x="24.6" y="77.6" transform="rotate(-90 24.6 77.6)">2</text>
<text x="78" y="72.1">4</text>
<text x="78" y="76.9">6</text>
<text x="78.1" y="74.5">5</text>
<text x="82.5" y="73.3">XTB</text>
<text x="82.5" y="75.6">DIO3</text>
<text x="95" y="73.3">NRESET</text>
<text x="97.4" y="75.6">BUSY</text>
<text x="106.7" y="72.1">15</text>
<text x="106.7" y="74.5">14</text>
<text x="106.7" y="76.9">13</text>
<text x="12.9" y="83.1">B</text>
<text x="82.5" y="78.1">VREG</text>
<text x="98.5" y="78.1">DIO1</text>
<text x="282.7" y="83.1">B</text>
<text x="86.4" y="90" transform="rotate(-90 86.4 90)">GND_1</text>
<text x="88.8" y="90" transform="rotate(-90 88.8 90)">DCC_SW</text>
<text x="91.2" y="90" transform="rotate(-90 91.2 90)">VBAT_RF</text>
<text x="93.6" y="90" transform="rotate(-90 93.6 90)">VBAT_DIO</text>
<text x="96" y="90" transform="rotate(-90 96 90)">DIO5</text>
<text x="98.3" y="90" transform="rotate(-90 98.3 90)">DIO2</text>
<text x="59.6" y="94.1">1</text>
<text x="71.3" y="94.1">2A_DCC_SW</text>
<text x="85.2" y="94.5" transform="rotate(-90 85.2 94.5)">7</text>
<text x="87.6" y="94.5" transform="rotate(-90 87.6 94.5)">8</text>
<text x="90" y="94.5" transform="rotate(-90 90 94.5)">9</text>
<text x="92.4" y="95.6" transform="rotate(-90 92.4 95.6)">10</text>
<text x="94.7" y="95.5" transform="rotate(-90 94.7 95.5)">11</text>
<text x="97.2" y="95.6" transform="rotate(-90 97.2 95.6)">12</text>
<text x="212.9" y="90.5" transform="rotate(-90 212.9 90.5)">1</text>
<text x="52.3" y="97.9" transform="rotate(-90 52.3 97.9)">1</text>
<text x="212.9" y="96.9" transform="rotate(-90 212.9 96.9)">2</text>
<text x="52.3" y="104.3" transform="rotate(-90 52.3 104.3)">2</text>
<text x="135.8" y="113.8" transform="rotate(-90 135.8 113.8)">1</text>
<text x="138.3" y="111.7">1</text>
<text x="144.7" y="111.7">2</text>
<text x="215.8" y="109.8" transform="rotate(-90 215.8 109.8)">1</text>
<text x="215.8" y="116.3" transform="rotate(-90 215.8 116.3)">2</text>
<text x="135.8" y="125.8" transform="rotate(-90 135.8 125.8)">2</text>
<text x="12.9" y="128.4">C</text>
<text x="138.2" y="126.3" transform="rotate(-90 138.2 126.3)">1</text>
<text x="214.6" y="128.4" transform="rotate(-90 214.6 128.4)">1</text>
<text x="282.7" y="128.4">C</text>
<text x="90.9" y="133" transform="rotate(-90 90.9 133)">25</text>
<text x="93.3" y="133" transform="rotate(-90 93.3 133)">24</text>
<text x="95.7" y="133" transform="rotate(-90 95.7 133)">23</text>
<text x="98.1" y="133" transform="rotate(-90 98.1 133)">22</text>
<text x="100.5" y="133" transform="rotate(-90 100.5 133)">21</text>
<text x="102.9" y="133" transform="rotate(-90 102.9 133)">20</text>
<text x="105.3" y="133" transform="rotate(-90 105.3 133)">19</text>
<text x="138.2" y="132.8" transform="rotate(-90 138.2 132.8)">2</text>
<text x="214.6" y="134.9" transform="rotate(-90 214.6 134.9)">2</text>
<text x="94.5" y="140.6" transform="rotate(-90 94.5 140.6)">RFO</text>
<text x="96.9" y="142.5" transform="rotate(-90 96.9 142.5)">RFI_N</text>
<text x="99.3" y="142.1" transform="rotate(-90 99.3 142.1)">RFI_P</text>
<text x="101.7" y="141.3" transform="rotate(-90 101.7 141.3)">DIO4</text>
<text x="104.1" y="143.3" transform="rotate(-90 104.1 143.3)">GND_2</text>
<text x="106.5" y="140.4" transform="rotate(-90 106.5 140.4)">NSS</text>
<text x="83.7" y="148.7">2</text>
<text x="83.9" y="146.3">1</text>
<text x="88.3" y="147.5">VR_PA</text>
<text x="88.3" y="149.9">VDD_IN</text>
<text x="92.1" y="144.2" transform="rotate(-90 92.1 144.2)">EP/GND</text>
<text x="103.5" y="149.9">MOSI</text>
<text x="104.6" y="147.5">SCK</text>
<text x="112.4" y="146.3">18</text>
<text x="112.4" y="148.7">17</text>
<text x="83.7" y="153.5">4</text>
<text x="83.8" y="155.9">5</text>
<text x="83.8" y="151.1">3</text>
<text x="88.3" y="152.3">XTA</text>
<text x="88.3" y="154.7">XTB</text>
<text x="100.8" y="154.7">NRESET</text>
<text x="103.5" y="152.3">MISO</text>
<text x="112.4" y="151.1">16</text>
<text x="112.4" y="153.5">15</text>
<text x="112.4" y="155.9">14</text>
<text x="194" y="151.6">1</text>
<text x="201" y="151.6">2</text>
<text x="220.3" y="151.6">4</text>
<text x="224.9" y="152.8">VDD</text>
<text x="241.7" y="152.8">OUTPUT</text>
<text x="253.7" y="151.6">3</text>
<text x="30.3" y="156.1" transform="rotate(-90 30.3 156.1)">1</text>
<text x="83.7" y="158.3">6</text>
<text x="88.3" y="157.1">DIO3</text>
<text x="88.3" y="159.5">VREG</text>
<text x="103.1" y="157.1">BUSY</text>
<text x="104.2" y="159.5">DIO1</text>
<text x="112.4" y="158.3">13</text>
<text x="220.5" y="156.4">1</text>
<text x="224.9" y="157.6">TRI_STATE</text>
<text x="253.7" y="161.2">2</text>
<text x="30.3" y="162.6" transform="rotate(-90 30.3 162.6)">2</text>
<text x="245.6" y="162.3">GND</text>
<text x="12.8" y="173.8">D</text>
<text x="48.7" y="171.6" transform="rotate(-90 48.7 171.6)">1</text>
<text x="61.7" y="168.3">1</text>
<text x="73.5" y="168.3">2B_DCC_SW</text>
<text x="92.1" y="171.4" transform="rotate(-90 92.1 171.4)">GND_1</text>
<text x="94.5" y="171.4" transform="rotate(-90 94.5 171.4)">DCC_SW</text>
<text x="96.9" y="171.4" transform="rotate(-90 96.9 171.4)">VBAT_RF</text>
<text x="99.3" y="171.4" transform="rotate(-90 99.3 171.4)">VBAT_DIO</text>
<text x="101.7" y="171.4" transform="rotate(-90 101.7 171.4)">DIO5</text>
<text x="104.1" y="171.4" transform="rotate(-90 104.1 171.4)">DIO2</text>
<text x="198.6" y="173.8">Title</text>
<text x="282.6" y="173.8">D</text>
<text x="48.7" y="178.1" transform="rotate(-90 48.7 178.1)">2</text>
<text x="90.9" y="176" transform="rotate(-90 90.9 176)">7</text>
<text x="93.3" y="175.9" transform="rotate(-90 93.3 175.9)">8</text>
<text x="95.7" y="176" transform="rotate(-90 95.7 176)">9</text>
<text x="98.1" y="177" transform="rotate(-90 98.1 177)">10</text>
<text x="100.5" y="176.9" transform="rotate(-90 100.5 176.9)">11</text>
<text x="102.9" y="177" transform="rotate(-90 102.9 177)">12</text>
<text x="198.6" y="181">Size</text>
<text x="199.8" y="184.5">A4</text>
<text x="210.5" y="181">Number</text>
<text x="258.3" y="181">Revision</text>
<text x="198.6" y="188.1">Date:</text>
<text x="198.6" y="190.5">File:</text>
<text x="209.3" y="190.5">C:\Users\..\rf.SchDoc</text>
<text x="209.3" y="188.1">10/10/2022</text>
<text x="246.3" y="190.5">Drawn By:</text>
<text x="246.3" y="188.1">Sheet</text>
<text x="252.7" y="188.1">of</text>
<text x="44.7" y="194.1">1</text>
<text x="113.2" y="194.1">2</text>
<text x="181.9" y="194.1">3</text>
<text x="250.4" y="194.1">4</text>
</g>
<g font-size="2.2" fill="#800000">
<text x="41.5" y="24.6">VR_PA</text>
<text x="88.5" y="32.5">RFO1</text>
<text x="149.9" y="32.5">FL1_IN</text>
<text x="243.7" y="33.7">FL1_IN</text>
<text x="90" y="47" transform="rotate(-90 90 47)">A_RFI_N</text>
<text x="92.4" y="47" transform="rotate(-90 92.4 47)">A_RFI_P</text>
<text x="98.3" y="45.6">RADIO_A_IQ(3)</text>
<text x="56.2" y="50.6">GND</text>
<text x="104.3" y="48.9">RADIO_A_CSN</text>
<text x="138" y="50.6">A_RFI_N</text>
<text x="143.1" y="48.4">GND</text>
<text x="178.8" y="50.6">FL2_OUT</text>
<text x="243.7" y="51.8">FL2_OUT</text>
<text x="16.9" y="57">+3V3_VCCMAIN</text>
<text x="75.7" y="59.9">GND</text>
<text x="122.3" y="57">GND</text>
<text x="135.6" y="62.5">A_RFI_P</text>
<text x="26.5" y="70.4">TCXO_32MHz</text>
<text x="67.8" y="69.7">XTA_TX</text>
<text x="112.9" y="68.5">RADIO_A_MOSI</text>
<text x="113.4" y="70.9">RADIO_A_MISO</text>
<text x="114.1" y="66.1">RADIO_A_SCK</text>
<text x="243.7" y="69.5">CSD</text>
<text x="41.5" y="75.6">RADIO_A_IQ(2)</text>
<text x="112.9" y="73.3">RADIO_A_NRESET</text>
<text x="113.8" y="75.6">RADIO_A_CLK_I</text>
<text x="243.7" y="74.7">RXTX_SW</text>
<text x="112.6" y="78.1">RADIO_A_IQ(0)</text>
<text x="121.8" y="82.8">+3V3_VCCMAIN</text>
<text x="150.5" y="78.3">GND</text>
<text x="243.7" y="80.9">PA_ON</text>
<text x="22.7" y="89.3">GND</text>
<text x="52.7" y="86.2">VREG</text>
<text x="220.8" y="89.5">CSD</text>
<text x="183.3" y="90.7">SX1302_CSD</text>
<text x="98.8" y="100.8">RADIO_A_IQ(4)</text>
<text x="101" y="98.3">RADIO_A_IQ(1)</text>
<text x="81.7" y="104.6">GND</text>
<text x="127.6" y="105.7">GND</text>
<text x="211.1" y="104.3">GND</text>
<text x="220.6" y="107.2">RXTX_SW</text>
<text x="50.4" y="112.2">GND</text>
<text x="99.3" y="111.7">B_RFI_N</text>
<text x="179.7" y="108.4">SX1302_RXTX_SW</text>
<text x="100.7" y="123.7">B_RFI_P</text>
<text x="214" y="124.1">GND</text>
<text x="22.8" y="131.5">+3V3_VCCMAIN</text>
<text x="108.8" y="130.1">RADIO_B_CSN</text>
<text x="110" y="127">RADIO_B_IQ(3)</text>
<text x="181.2" y="128.2">SX1302_PA_ON</text>
<text x="222.5" y="127">PA_ON</text>
<text x="80.5" y="140.6">GND</text>
<text x="125.4" y="142.7">GND</text>
<text x="136.4" y="140.1">GND</text>
<text x="212.8" y="143.3">GND</text>
<text x="129.8" y="147.5">RADIO_B_SCK</text>
<text x="130.1" y="149.9">RADIO_B_MOSI</text>
<text x="183.3" y="145.6">+3V3_VCCMAIN</text>
<text x="43.4" y="151.1">TCXO_32MHz R18</text>
<text x="73.7" y="151.1">XTA_RX</text>
<text x="130.6" y="154.7">RADIO_B_NRESET</text>
<text x="131.3" y="152.3">RADIO_B_MISO</text>
<text x="205.1" y="151.6">TCXO_VDD</text>
<text x="259.8" y="151.6">TCXO_32MHz</text>
<text x="59.6" y="157.1">RADIO_B_IQ(2)</text>
<text x="130.1" y="159.5">RADIO_B_IQ(0)</text>
<text x="130.8" y="157.1">RADIO_B_CLK_I</text>
<text x="56.6" y="163.1">VREG</text>
<text x="130.9" y="164.3">+3V3_VCCMAIN</text>
<text x="210.9" y="170.9">GND</text>
<text x="266.5" y="169.8">GND</text>
<text x="28.4" y="174.3">GND</text>
<text x="109.1" y="178.4">RADIO_B_IQ(1)</text>
<text x="46.9" y="185.3">GND</text>
<text x="86.7" y="185">GND</text>
<text x="104.3" y="181.2">RADIO_B_IQ(4)</text>
<text x="136.6" y="186">GND</text>
</g>
<g font-size="2.2" fill="#000080">
<text x="59.4" y="29.8">C21</text>
<text x="73.5" y="27.4">L3</text>
<text x="98.1" y="24.3">C20</text>
<text x="101.7" y="26.2">3.3pF, 5%</text>
<text x="118.4" y="29.8">C22</text>
<text x="239" y="27.5">U_rf-fem</text>
<text x="239" y="29.8">rf-fem.SchDoc</text>
<text x="42.9" y="34.8">47nF, 10%</text>
<text x="48" y="31.8">C23</text>
<text x="55.3" y="33.7">47pF, 5%</text>
<text x="70.9" y="31.8">47nH, 0.29R</text>
<text x="95" y="31.2">L4</text>
<text x="95" y="35.6">2.5nH, 0.05R</text>
<text x="130.8" y="31.2">L5</text>
<text x="130.8" y="35.6">4.7nH, 0.09R</text>
<text x="102.9" y="40.8">5.6pF, 5%</text>
<text x="107.7" y="38.7">C25</text>
<text x="118.4" y="37.5">39pF, 1%</text>
<text x="145.6" y="39.8">2.2pF, 5%</text>
<text x="147.5" y="37.2">C24</text>
<text x="155.2" y="48">C26</text>
<text x="106" y="58.3">IC4</text>
<text x="138" y="57">12nH, 0.071R</text>
<text x="147.3" y="54.2">L6</text>
<text x="155.2" y="55.6">3.6pF, 1%</text>
<text x="105.7" y="61.1">SX1250IMLTRT</text>
<text x="42.7" y="69.7">R14</text>
<text x="58.9" y="69.7">C28</text>
<text x="155.4" y="67.3">C27</text>
<text x="155.4" y="69.7">3.6pF, 1%</text>
<text x="25.7" y="77.3">1uF, 10V</text>
<text x="27.6" y="74">C29</text>
<text x="43.9" y="72.8">220R</text>
<text x="58.2" y="74">10pF, +/-1%</text>
<text x="200" y="88.8">R15</text>
<text x="61.6" y="92.8">L7</text>
<text x="132" y="93.6">C30</text>
<text x="200" y="92.6">1k</text>
<text x="216" y="93.3">C31</text>
<text x="216" y="95.7">56pF, 1%</text>
<text x="55.3" y="100.8">C32</text>
<text x="56" y="97.4">15uH, 0.32A, 28MHz</text>
<text x="131" y="96.4">100nF, 16V</text>
<text x="55.3" y="103.1">470nF, +/-10%</text>
<text x="202.6" y="106.5">R16</text>
<text x="140.1" y="109.1">C33</text>
<text x="202.6" y="110.3">1k</text>
<text x="218.9" y="112.7">C34</text>
<text x="133.2" y="117.7">L8</text>
<text x="140.1" y="116.7">3.6pF, 1%</text>
<text x="218.9" y="115.1">56pF, 1%</text>
<text x="123.1" y="120.1">12nH, 0.071R</text>
<text x="141.3" y="129.2">C35</text>
<text x="141.3" y="131.5">3.6pF, 1%</text>
<text x="201.5" y="126.3">R17</text>
<text x="201.5" y="130.1">1k</text>
<text x="217.7" y="131.3">C36</text>
<text x="217.7" y="133.7">56pF, 1%</text>
<text x="116.5" y="143">IC5</text>
<text x="116.2" y="145.2">SX1250IMLTRT</text>
<text x="195.7" y="149.4">FB3</text>
<text x="223.2" y="146.8">Y1</text>
<text x="55.3" y="154.2">220R</text>
<text x="64.4" y="154.9">10pF, +/-1%</text>
<text x="65.6" y="151.3">C37</text>
<text x="33.4" y="159">C38</text>
<text x="33.4" y="161.4">1uF, 10V</text>
<text x="195.7" y="156.1">10R @ 100MHz</text>
<text x="202.9" y="160.4">100nF, 16V</text>
<text x="206.2" y="158.7">C39</text>
<text x="63.7" y="167.1">L9</text>
<text x="223.2" y="165.9">ECS-TXO-25CSMV-320-DY-TR</text>
<text x="58.2" y="171.7">15uH, 0.32A, 28MHz</text>
<text x="51.8" y="174.5">C40</text>
<text x="51.8" y="176.9">470nF, +/-10%</text>
<text x="140.1" y="177.8">100nF, 16V</text>
<text x="141.1" y="175">C41</text>
</g>
</svg>
